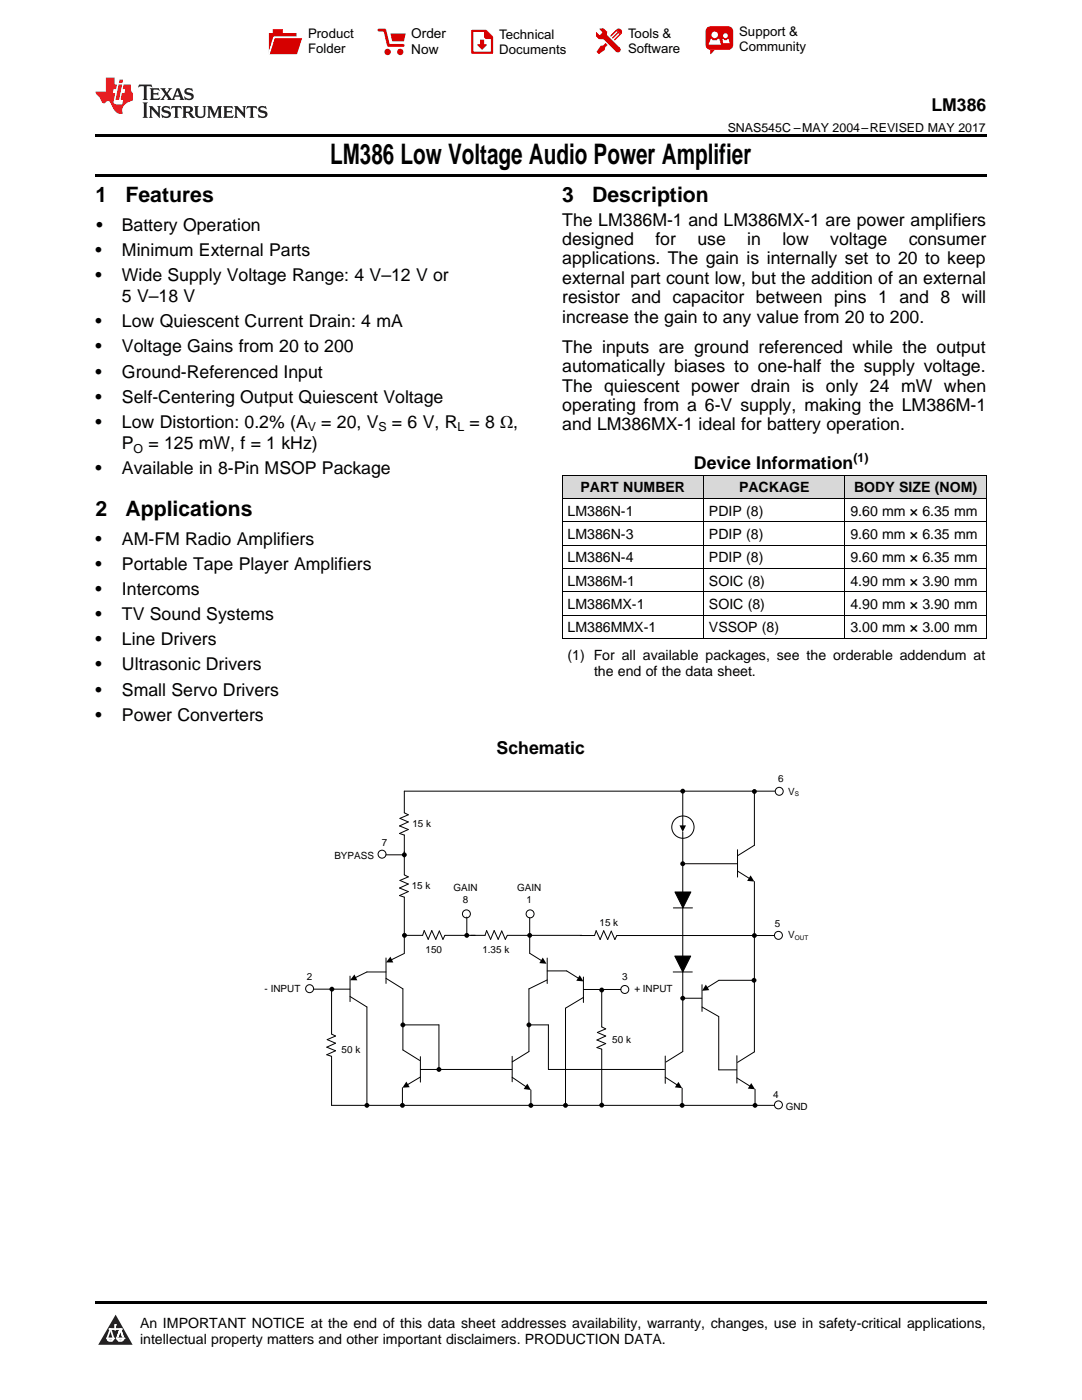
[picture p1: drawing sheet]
<svg xmlns="http://www.w3.org/2000/svg" width="216mm" height="279mm" viewBox="0 0 216 279" stroke-linecap="round" stroke-linejoin="round" font-family="sans-serif">
<g fill="#d8d8d8">
<path d="M112.2 94.9h28.2v4.7h-28.2z"/>
<path d="M140.4 94.9h28.2v4.7h-28.2z"/>
<path d="M168.6 94.9h28.2v4.7h-28.2z"/>
</g>
<path d="M23.1 262.4l3.4 6h-6.9z" fill="#231f20"/>
<path d="M21.4 267.1h1.2l-.3 .5h-.3a.55 .55 0 0 1-.6-.5z" fill-rule="evenodd" fill="#fff"/>
<path d="M21.4 267.1h1.2l-.3 .5h-.3a.55 .55 0 0 1-.6-.5z" fill="none" stroke="#231f20" stroke-width=".34"/>
<path d="M21.4 267.1l1.2 .1-.3 .4h-.5z" fill="none" stroke="#fff" stroke-width=".34"/>
<path d="M23 265.3h.1" fill="none" stroke="#fff" stroke-width=".34"/>
<path d="M23 264.4v.9z" fill="#fff"/>
<path d="M23 264.4v.9z" fill="none" stroke="#fff" stroke-width=".34"/>
<circle cx="23" cy="264.4" r=".17" fill="#fff"/>
<path d="M21.9 265.2h.1" fill="none" stroke="#fff" stroke-width=".34"/>
<path d="M21.9 265.2h2.3z" fill="#fff"/>
<path d="M21.9 265.2h2.3z" fill="none" stroke="#fff" stroke-width=".34"/>
<circle cx="24.2" cy="265.2" r=".17" fill="#fff"/>
<path d="M23.3 267.1h.1" fill="none" stroke="#fff" stroke-width=".34"/>
<path d="M24 265.2l-.7 1.9z" fill="#fff"/>
<path d="M24 265.2l-.7 1.9z" fill="none" stroke="#fff" stroke-width=".34"/>
<path d="M24 265.2l.7 1.9z" fill="#fff"/>
<path d="M24 265.2l.7 1.9z" fill="none" stroke="#fff" stroke-width=".34"/>
<path d="M24.6 267.1h.1" fill="none" stroke="#fff" stroke-width=".34"/>
<circle cx="21.4" cy="267.1" r=".17" fill="#fff"/>
<path d="M22.1 265.2l-.7 1.9z" fill="#fff"/>
<path d="M22.1 265.2l-.7 1.9z" fill="none" stroke="#fff" stroke-width=".34"/>
<path d="M22.1 265.2l.5 1.9z" fill="#fff"/>
<path d="M22.1 265.2l.5 1.9z" fill="none" stroke="#fff" stroke-width=".34"/>
<circle cx="22.6" cy="267.1" r=".17" fill="#fff"/>
<path d="M23.4 267.1h1.3a.65 .65 0 0 1-.7 .5 .65 .65 0 0 1-.6-.5z" fill-rule="evenodd" fill="#fff"/>
<path d="M23.4 267.1h1.3a.65 .65 0 0 1-.7 .5 .65 .65 0 0 1-.6-.5z" fill="none" stroke="#231f20" stroke-width=".34"/>
<path d="M23.4 267.1h1.3l-.4 .5h-.6z" fill="none" stroke="#fff" stroke-width=".34"/>
<path d="M23.3 267.1h.1" fill="none" stroke="#fff" stroke-width=".34"/>
<circle cx="24.7" cy="267.1" r=".17" fill="#fff"/>
<path d="M19 34.8h177.8v.5h-177.8zM19 26.8h177.8v.6h-177.8zM112.2 127.5h.1zM168.5 127.5h.1zM196.7 127.5h.1zM19 259.7h177.8v.5h-177.8z" fill="#000"/>
<g fill="none" stroke="#000" stroke-width=".2">
<path d="M112.2 99.5h84.6M112.2 94.8h84.6M112.2 94.9v32.6M140.4 94.9v32.6M168.6 94.9v32.6M196.8 94.9v32.6M112.2 118.1h84.6M112.2 113.5h84.6M112.2 108.8h84.6M112.2 104.2h84.6M112.2 127.4h84.6M112.2 122.8h84.6"/>
<path d="M136.2 157.9v7M150.2 158h.3v10.7l-3.3 2.1M154.6 157.9h-73.9v4.3l.8 .4-1.7 .7 1.7 .7-1.8 .8 1.8 .7-1.8 .8 1 .4v7.9l.8 .4-1.7 .7 1.7 .7-1.8 .8 1.8 .7-1.8 .8 1 .3v11.2M77 170.6h3.7M134.7 178h3.2l-1.6 3.2zM135.9 172.4h11.2M136.2 166v43.9l-3.3 2.1M147.2 169.6v5.4M147.2 173.8l2.4 1.5M150.5 175.9v34l-3.3 2.1M62.7 197.4h7.1M66.2 197.4v9l.8 .4-1.7 .7 1.7 .7-1.8 .8 1.8 .7-1.8 .8 1 .3v9.8h88.3"/>
<path d="M69.8 194.8v5.1M69.8 198.9l3.4 2.1v19.6M77 194h-3.8l-2.3 1.1M77 191.2v5.1M77 195.2l3.4 2.1v12.2l3.4 2.1M80.4 186.7h3.9l.3-1 .8 1.8 .8-1.8 .8 1.8 .7-1.7 .7 1.7 .4-.8h8l.3-1 .8 1.8 .7-1.8 .8 1.8 .7-1.7 .7 1.7 .4-.8h14.9M80.7 190.3l-2.7 1.3M93.1 183v3.7M105.7 183.2v7l2.4 1.5M109.2 195.6l-3.7 1.8v12.5l-3.3 2M109.2 191.2v5.1M109.2 193.8h3.9l2.4 1.5"/>
<path d="M115.8 186.7h2.8l.4-1 .8 1.8 .7-1.8 .8 1.8 .7-1.7 .7 1.7 .4-.8h31.4M116.4 199.1l-3.6 2.1v19.4M116.4 195v5.1M116.4 197.5h7.5M119.8 197.6h.3v7.3l.8 .4-1.7 .7 1.7 .8-1.8 .8 1.8 .7-1.8 .8 1 .3v11.2h-.3M134.3 194h3.8M134.4 181.2h3.8M134.6 190.8h3.2l-1.6 3.2zM135.9 199.2h4.1M140.1 196.5v5.4M150.5 195.6h-7.1l-2.4 1.5M80.1 204.5h7.5v8.9"/>
<path d="M80.3 217.1v3.5M83.9 214.9l-2.6 1.6M83.9 210.9v5.1M83.9 213.4h18.2M102.2 210.8v5.1M102.2 215l2.8 1.9M105.2 204.5h4.2v8.9h23.2M105.9 217.5v3.1M132.7 210.8v5.4M132.7 215l2.5 1.5M136.1 217.2v3.4M140.1 201l3.3 1.9v10.6h3.6"/>
<path d="M147 215.1l2.7 1.7M147 210.7v5.5M150.7 217.4v3.2"/>
<circle cx="155.5" cy="157.9" r=".79"/>
<circle cx="76.2" cy="170.5" r=".79"/>
<circle cx="136.3" cy="165.1" r="2.22"/>
<circle cx="61.8" cy="197.3" r=".79"/>
<circle cx="93.1" cy="182.4" r=".79"/>
<circle cx="105.8" cy="182.4" r=".79"/>
<circle cx="124.7" cy="197.5" r=".79"/>
<circle cx="155.3" cy="186.7" r=".79"/>
<circle cx="155.3" cy="220.5" r=".79"/>
</g>
<g fill="#000">
<path d="M135.6 164.7h1.3l-.7 1.3zM134.7 178h3.2l-1.6 3.2zM149.8 174.7l.7 1.2-1.4-.1zM70.7 194.5l.6 1.1h-1.5zM77.9 190.9l.6 1.2h-1.5zM108.3 191.1l.8 1.2-1.5-.1zM115.7 194.6l.7 1.3-1.4-.2zM134.6 190.8h3.2l-1.6 3.2zM140.8 196.5l.7 1.1-1.4 .1zM81.1 215.9l.6 1.1-1.4 .1zM105.2 216.3l.7 1.2-1.4-.2zM135.4 215.9l.7 1.3-1.4-.2z"/>
<path d="M149.9 216.2l.8 1.2-1.5-.1z"/>
<circle cx="136.2" cy="157.9" r=".49"/>
<circle cx="150.5" cy="158" r=".49"/>
<circle cx="80.7" cy="170.6" r=".49"/>
<circle cx="136.2" cy="172.4" r=".49"/>
<circle cx="66.2" cy="197.4" r=".49"/>
<circle cx="80.7" cy="186.7" r=".49"/>
<circle cx="93.1" cy="186.7" r=".49"/>
<circle cx="105.7" cy="186.7" r=".49"/>
<circle cx="120.1" cy="197.6" r=".49"/>
<circle cx="136.2" cy="199.2" r=".49"/>
<circle cx="150.5" cy="195.6" r=".49"/>
<circle cx="150.5" cy="186.7" r=".49"/>
<circle cx="80.4" cy="204.5" r=".49"/>
<circle cx="87.6" cy="213.4" r=".49"/>
<circle cx="105.5" cy="204.5" r=".49"/>
<circle cx="73.2" cy="220.6" r=".49"/>
<circle cx="80.3" cy="220.6" r=".49"/>
<circle cx="105.9" cy="220.6" r=".49"/>
<circle cx="112.8" cy="220.6" r=".49"/>
<circle cx="120.1" cy="220.6" r=".49"/>
<circle cx="136.1" cy="220.6" r=".49"/>
<circle cx="150.7" cy="220.6" r=".49"/>
</g>
<path d="M27.7 16.9l-.1 .6 .6-.3h.5v.2v2.2l-.2 .4h1l-.2-.4v-2.2v-.2h.5l.6 .3-.2-.6zM29.9 17.6l.2 .4v1.6l-.2 .4h1.9l.1-.6a1.09 1.09 0 0 1-1.3 .1v-.6h.6l.4 .2v-.7l-.2 .2h-.8v-.6l.2-.1a1.01 1.01 0 0 1 1 .3l-.1-.6zM32 17.6l.9 1.2-1 1.2h.9l-.2-.3 .5-.7 .5 .7-.3 .3h1.7l-.2-.3 .1-.4h1l.1 .4-.2 .3h1l-.3-.4-.7-2h-.5l-1 2.2-.8-1.1 .9-1.1h-.9l.2 .2-.4 .7-.4-.7 .2-.2zM35.4 18l.4 1h-.8zM37 17.7a.66 .66 0 0 0-.2 .8 .66 .66 0 0 0 .6 .4l.7 .2 .1 .2a.8 .8 0 0 1-.7 .4 .8 .8 0 0 1-.7-.5l.1 .8 .2-.2a.94 .94 0 0 0 1.1 .1 .94 .94 0 0 0 .4-.9 1.48 1.48 0 0 0-1.3-.6v-.4a1.1 1.1 0 0 1 1.2 .2l-.2-.6-.2 .1-.5-.1zM28.5 20.4l.2 .4v2.3l-.2 .4h1l-.2-.4v-2.3l.2-.4zM29.7 21.2l.2 .4v1.5l-.2 .4h.8l-.3-.4 .1-1.3 1.6 1.8v-2l.2-.4h-.7l.2 .2v1.1l-1.2-1.3zM32.5 21.3a.66 .66 0 0 0-.2 .8 .66 .66 0 0 0 .6 .4l.6 .2 .2 .2a.8 .8 0 0 1-.8 .4 .8 .8 0 0 1-.7-.5l.2 .7 .2-.1a.94 .94 0 0 0 1 .1 .94 .94 0 0 0 .5-1 1.47 1.47 0 0 0-1.3-.6l-.1-.3a1.1 1.1 0 0 1 1.3 .2l-.2-.6-.2 .1-.5-.2zM34.3 21.2l-.2 .6a.64 .64 0 0 1 .8-.3v1.6l-.2 .4h1l-.3-.4 .1-1.6a.66 .66 0 0 1 .8 .3l-.2-.6zM36.3 21.2l.3 .4v1.5l-.3 .4h1l-.2-.2v-.7h.5l.1 .1a.8 .8 0 0 0 1.2 .7l-1-1a.62 .62 0 0 0 .6-.5 .62 .62 0 0 0-.6-.7zM37.1 21.5h.1a.48 .48 0 0 1 .6 0 .48 .48 0 0 1 .1 .6l-.2 .1-.6 .1zM38.7 21.2l.2 .2a2.29 2.29 0 0 0 .4 2 1.05 1.05 0 0 0 1.7-.7v-1.3l.2-.2h-.8l.2 .4v1.1a.61 .61 0 0 1-.6 .6 .61 .61 0 0 1-.6-.6v-1.1l.3-.4zM41.3 21.2l.3 .4v1.5l-.3 .4h.8l-.2-.4v-1.4l.8 1.9 .9-1.9v1.4l-.2 .4h.9l-.2-.4v-1.5l.2-.4h-.8l-.7 1.5-.6-1.5zM44.5 21.2l.2 .4v1.5l-.2 .4h1.9l.2-.6a1.1 1.1 0 0 1-1.4 .2v-.7h.6l.4 .2v-.6l-.2 .1-.8 .1v-.6l.2-.1a1.02 1.02 0 0 1 1.1 .2l-.2-.5zM46.7 21.2l.2 .4v1.5l-.2 .4h.8l-.3-.4 .1-1.3 1.6 1.8v-2l.2-.4h-.7l.2 .2v1.1l-1.2-1.3zM49.3 21.2l-.1 .6a.64 .64 0 0 1 .8-.3v1.6l-.3 .4h1l-.2-.4v-1.6a.66 .66 0 0 1 .8 .3l-.1-.6zM51.7 21.3a.66 .66 0 0 0-.2 .7 .66 .66 0 0 0 .7 .5l.6 .2 .1 .2a.8 .8 0 0 1-.7 .4 .8 .8 0 0 1-.7-.5l.1 .7 .2-.1a.94 .94 0 0 0 1.1 .1 .94 .94 0 0 0 .4-1 1.48 1.48 0 0 0-1.2-.6l-.1-.3a1.1 1.1 0 0 1 1.2 .2l-.2-.6-.1 .1-.6-.2z" fill="#231f20"/>
<path d="M21.1 15.5v2.8h-2v.4l.9 .9a.96 .96 0 0 0 1 1 .59 .59 0 0 1 .5-.4 .59 .59 0 0 1 .5 .3l.4 .8a1.61 1.61 0 0 0 2.1 1.3 1.63 1.63 0 0 1 1.1-2.2l.9-.3v-1.5a1.6 1.6 0 0 1-.4-1.7h-1.4l-.2 .9h.5l-.2 .8h-.5l-.2 1v.3h.5l-.2 .9h-.7a.74 .74 0 0 1-1-.6l.3-1.6h-.5l.2-.8h.5l.1-.9h-.4v-1.4zM23.7 16.9l-.7 3h.8l.6-3zM23.8 15.9l-.1 .7h.7l.2-.7z" fill="#ee1d23"/>
<g fill="#d60000">
<path d="M54.4 5.8h2v.8h2.8v4.2h-5.5v-4.2h.7z" fill-rule="evenodd"/>
<path d="M54.7 7.5h5.6l-1 3.3h-5.6z" fill-rule="evenodd"/>
</g>
<path d="M54.6 7.4h5.8l-.1 .1h-5.5l-1.1 3.3z" fill-rule="evenodd" fill="#fff"/>
<path d="M54.6 7.4h5.8l-.1 .1h-5.5l-1.1 3.3z" fill="none" stroke="#fff" stroke-width=".2"/>
<path d="M75.6 6h1.2l.7 3.1h3" fill="none" stroke="#d60000" stroke-width=".56"/>
<g fill="#d60000">
<path d="M77.9 6.7h3.1l-.4 1.5h-2.3z" fill-rule="evenodd"/>
<circle cx="77.3" cy="10.4" r=".64"/>
<circle cx="79.9" cy="10.4" r=".64"/>
</g>
<path d="M94.2 6.2h2.7l1.3 1.2v3.1h-4z" fill="none" stroke="#d60000" stroke-width=".44"/>
<g fill="#d60000">
<path d="M95.8 7.9h.8v1h.6l-1 1.1-1-1v-.1h.6z" fill-rule="evenodd"/>
<path d="M96.6 6.2h.3l1.3 1.2v.4h-1.3l-.3-.4z" fill-rule="evenodd"/>
<path d="M119.6 5.7h.9l.6 .6 .1 .7 2.5 2.5-.8 .8-2.3-2.3-1.1-.2-.6-.6v-.8l.7 .6 .5-.4v-.2l-.4-.5z" fill-rule="evenodd"/>
<path d="M119.9 9.1h.4l.5-.5 .4 .4-.5 .5v.4l-1.2 .9-.5-.5z" fill-rule="evenodd"/>
<path d="M123 5.9a.67 .67 0 0 1 .9 0 .67 .67 0 0 1 0 .9z" fill-rule="evenodd"/>
<path d="M123 5.9l.9 .9-1.2 1.2h-.2l.1-.2 .9-.9 .1-.2h-.3l-.9 1h-.2v-.2l.9-1 .1-.2h-.3l-.9 1h-.2v-.2z" fill-rule="evenodd"/>
<circle cx="123.3" cy="9.9" r=".54"/>
</g>
<path d="M121.1 6.3l-.1 .7" fill="none" stroke="#d60000" stroke-width=".2"/>
<g fill="#d60000">
<path d="M141.1 5.5l.6-.2h3.6a.95 .95 0 0 1 1 .9v2.8a.95 .95 0 0 1-1 .9h-3.6a.95 .95 0 0 1-.9-.9v-2.8z" fill-rule="evenodd"/>
<path d="M141.7 9.9h.9l-.7 .9h-.2z" fill-rule="evenodd"/>
</g>
<g fill="#fff">
<path d="M144.3 8.6h1.3z"/>
<path d="M141.8 7.8h.3l.1 .2h.8l.2-.2h.3l.4 1.1h-2.5z" fill-rule="evenodd"/>
<path d="M144.2 7.8h.2l.2 .2h.4l.2-.2h.2l.2 .8h-1.3z" fill-rule="evenodd"/>
<circle cx="142.6" cy="6.9" r=".65"/>
<circle cx="144.8" cy="7.1" r=".48"/>
</g>
<text font-size="5.6" x="65.9" y="32.8">LM386 Low Voltage Audio Power Amplifier</text>
<g font-size="4.2">
<text x="19" y="40.4">1</text>
<text x="25" y="40.4">Features</text>
<text x="112.2" y="40.4">3</text>
<text x="118.2" y="40.4">Description</text>
<text x="19" y="103">2</text>
<text x="25" y="103">Applications</text>
</g>
<g font-size="3.5">
<text x="185.8" y="22.2">LM386</text>
<text x="19.2" y="46.1">•</text>
<text x="24.3" y="46.1">Battery Operation</text>
<text x="112.2" y="45">The LM386M-1 and LM386MX-1 are power amplifiers</text>
<text x="19" y="51.1">•</text>
<text x="24.3" y="51.1">Minimum External Parts</text>
<text x="112.2" y="48.9">designed</text>
<text x="112.2" y="52.8">applications. The gain is internally set to 20 to keep</text>
<text x="130.8" y="48.9">for</text>
<text x="139.1" y="48.9">use</text>
<text x="149.1" y="48.9">in</text>
<text x="156.1" y="48.9">low</text>
<text x="165.7" y="48.9">voltage</text>
<text x="181.3" y="48.9">consumer</text>
<text x="19" y="56.1">•</text>
<text x="24.3" y="56.1">Wide Supply Voltage Range: 4 V–12 V or</text>
<text x="112.2" y="56.7">external part count low, but the addition of an external</text>
<text x="19" y="65.3">•</text>
<text x="24.3" y="60.3">5 V–18 V</text>
<text x="24.3" y="65.3">Low Quiescent Current Drain: 4 mA</text>
<text x="112.2" y="60.5">resistor and capacitor between pins 1 and 8 will</text>
<text x="112.2" y="64.4">increase the gain to any value from 20 to 200.</text>
<text x="19" y="70.3">•</text>
<text x="24.3" y="70.3">Voltage Gains from 20 to 200</text>
<text x="112.2" y="70.4">The inputs are ground referenced while the output</text>
<text x="19" y="75.4">•</text>
<text x="24.3" y="75.4">Ground-Referenced Input</text>
<text x="112.2" y="74.3">automatically biases to one-half the supply voltage.</text>
<text x="19" y="80.4">•</text>
<text x="24.3" y="80.4">Self-Centering Output Quiescent Voltage</text>
<text x="112.2" y="78.1">The quiescent power drain is only 24 mW when</text>
<text x="112.2" y="82">operating from a 6-V supply, making the LM386M-1</text>
<text x="19" y="85.4">•</text>
<text x="24.3" y="85.4">Low Distortion: 0.2% (A</text>
<text x="24.3" y="89.6">P</text>
<text x="29.6" y="89.6">= 125 mW, f = 1 kHz)</text>
<text x="64.1" y="85.4">= 20, V</text>
<text x="78.2" y="85.4">= 6 V, R = 8 Ω,</text>
<text x="112.2" y="85.9">and LM386MX-1 ideal for battery operation.</text>
<text x="19" y="94.6">•</text>
<text x="24.3" y="94.6">Available in 8-Pin MSOP Package</text>
<text x="138.5" y="93.6">Device Information</text>
<text x="19" y="108.8">•</text>
<text x="19" y="113.8">•</text>
<text x="24.3" y="108.8">AM-FM Radio Amplifiers</text>
<text x="24.3" y="113.8">Portable Tape Player Amplifiers</text>
<text x="19" y="118.8">•</text>
<text x="24.3" y="118.8">Intercoms</text>
<text x="19" y="123.8">•</text>
<text x="24.3" y="123.8">TV Sound Systems</text>
<text x="19" y="128.8">•</text>
<text x="24.3" y="128.8">Line Drivers</text>
<text x="19" y="133.8">•</text>
<text x="24.3" y="133.8">Ultrasonic Drivers</text>
<text x="19" y="138.8">•</text>
<text x="19" y="143.8">•</text>
<text x="24.3" y="138.8">Small Servo Drivers</text>
<text x="24.3" y="143.8">Power Converters</text>
<text x="99.1" y="150.5">Schematic</text>
</g>
<g font-size="2.8">
<text x="115.8" y="98.3">PART NUMBER</text>
<text x="147.5" y="98.3">PACKAGE</text>
<text x="170.4" y="98.3">BODY SIZE (NOM)</text>
<text x="113.2" y="102.9">LM386N-1</text>
<text x="113.2" y="107.6">LM386N-3</text>
<text x="141.5" y="102.9">PDIP (8)</text>
<text x="141.5" y="107.6">PDIP (8)</text>
<text x="169.7" y="102.9">9.60 mm × 6.35 mm</text>
<text x="169.7" y="107.6">9.60 mm × 6.35 mm</text>
<text x="113.2" y="112.3">LM386N-4</text>
<text x="141.5" y="112.3">PDIP (8)</text>
<text x="169.7" y="112.3">9.60 mm × 6.35 mm</text>
<text x="113.2" y="116.9">LM386M-1</text>
<text x="141.5" y="116.9">SOIC (8)</text>
<text x="169.7" y="116.9">4.90 mm × 3.90 mm</text>
<text x="113.2" y="121.6">LM386MX-1</text>
<text x="141.5" y="121.6">SOIC (8)</text>
<text x="169.7" y="121.6">4.90 mm × 3.90 mm</text>
<text x="113.2" y="126.2">LM386MMX-1</text>
<text x="113.2" y="131.7">(1) For all available packages, see the orderable addendum at</text>
<text x="141.5" y="126.2">VSSOP (8)</text>
<text x="169.7" y="126.2">3.00 mm × 3.00 mm</text>
<text x="118.5" y="134.9">the end of the data sheet.</text>
<text x="27.9" y="265">An IMPORTANT NOTICE at the end of this data sheet addresses availability, warranty, changes, use in safety-critical applications,</text>
<text x="27.9" y="268.2">intellectual property matters and other important disclaimers. PRODUCTION DATA.</text>
</g>
<g font-size="2.7">
<text x="82.1" y="7.7">Order</text>
<text x="82.1" y="10.7">Now</text>
</g>
<g font-size="2.6">
<text x="61.5" y="7.6">Product</text>
<text x="61.5" y="10.6">Folder</text>
<text x="99.6" y="7.8">Technical</text>
<text x="99.6" y="10.8">Documents</text>
<text x="125.3" y="7.6">Tools &amp;</text>
<text x="125.3" y="10.6">Software</text>
<text x="147.5" y="7.2">Support &amp;</text>
<text x="147.5" y="10.2">Community</text>
</g>
<g font-size="2.5">
<text x="145.2" y="26.3">SNAS545C –MAY 2004–REVISED MAY 2017</text>
<text x="61.4" y="86.1">V</text>
<text x="75.5" y="86.1">S</text>
<text x="91.3" y="86.1">L</text>
<text x="26.7" y="90.3">O</text>
<text x="170.3" y="92.2">(1)</text>
</g>
<g font-size="2">
<text x="155.3" y="156.1">6</text>
<text x="157.3" y="158.7">V</text>
<text x="82.3" y="165">15 k</text>
<text x="66.7" y="171.4">BYPASS</text>
<text x="76.2" y="168.8">7</text>
<text x="82.1" y="177.4">15 k</text>
<text x="90.5" y="177.8">GAIN</text>
<text x="103.2" y="177.8">GAIN</text>
<text x="92.4" y="180.2">8</text>
<text x="105.1" y="180.2">1</text>
<text x="119.6" y="184.7">15 k</text>
<text x="154.6" y="185">5</text>
<text x="84.9" y="190.1">150</text>
<text x="96.3" y="190.1">1.35 k</text>
<text x="157.3" y="187.3">V</text>
<text x="61.2" y="195.5">2</text>
<text x="124.1" y="195.5">3</text>
<text x="52.8" y="198.1">- INPUT</text>
<text x="126.6" y="198.1">+ INPUT</text>
<text x="122.2" y="208.2">50 k</text>
<text x="68.2" y="210.1">50 k</text>
<text x="154.3" y="219">4</text>
<text x="156.8" y="221.6">GND</text>
</g>
<g font-size="1.3">
<text x="158.6" y="158.9">S</text>
<text x="158.6" y="187.5">OUT</text>
</g>
</svg>
